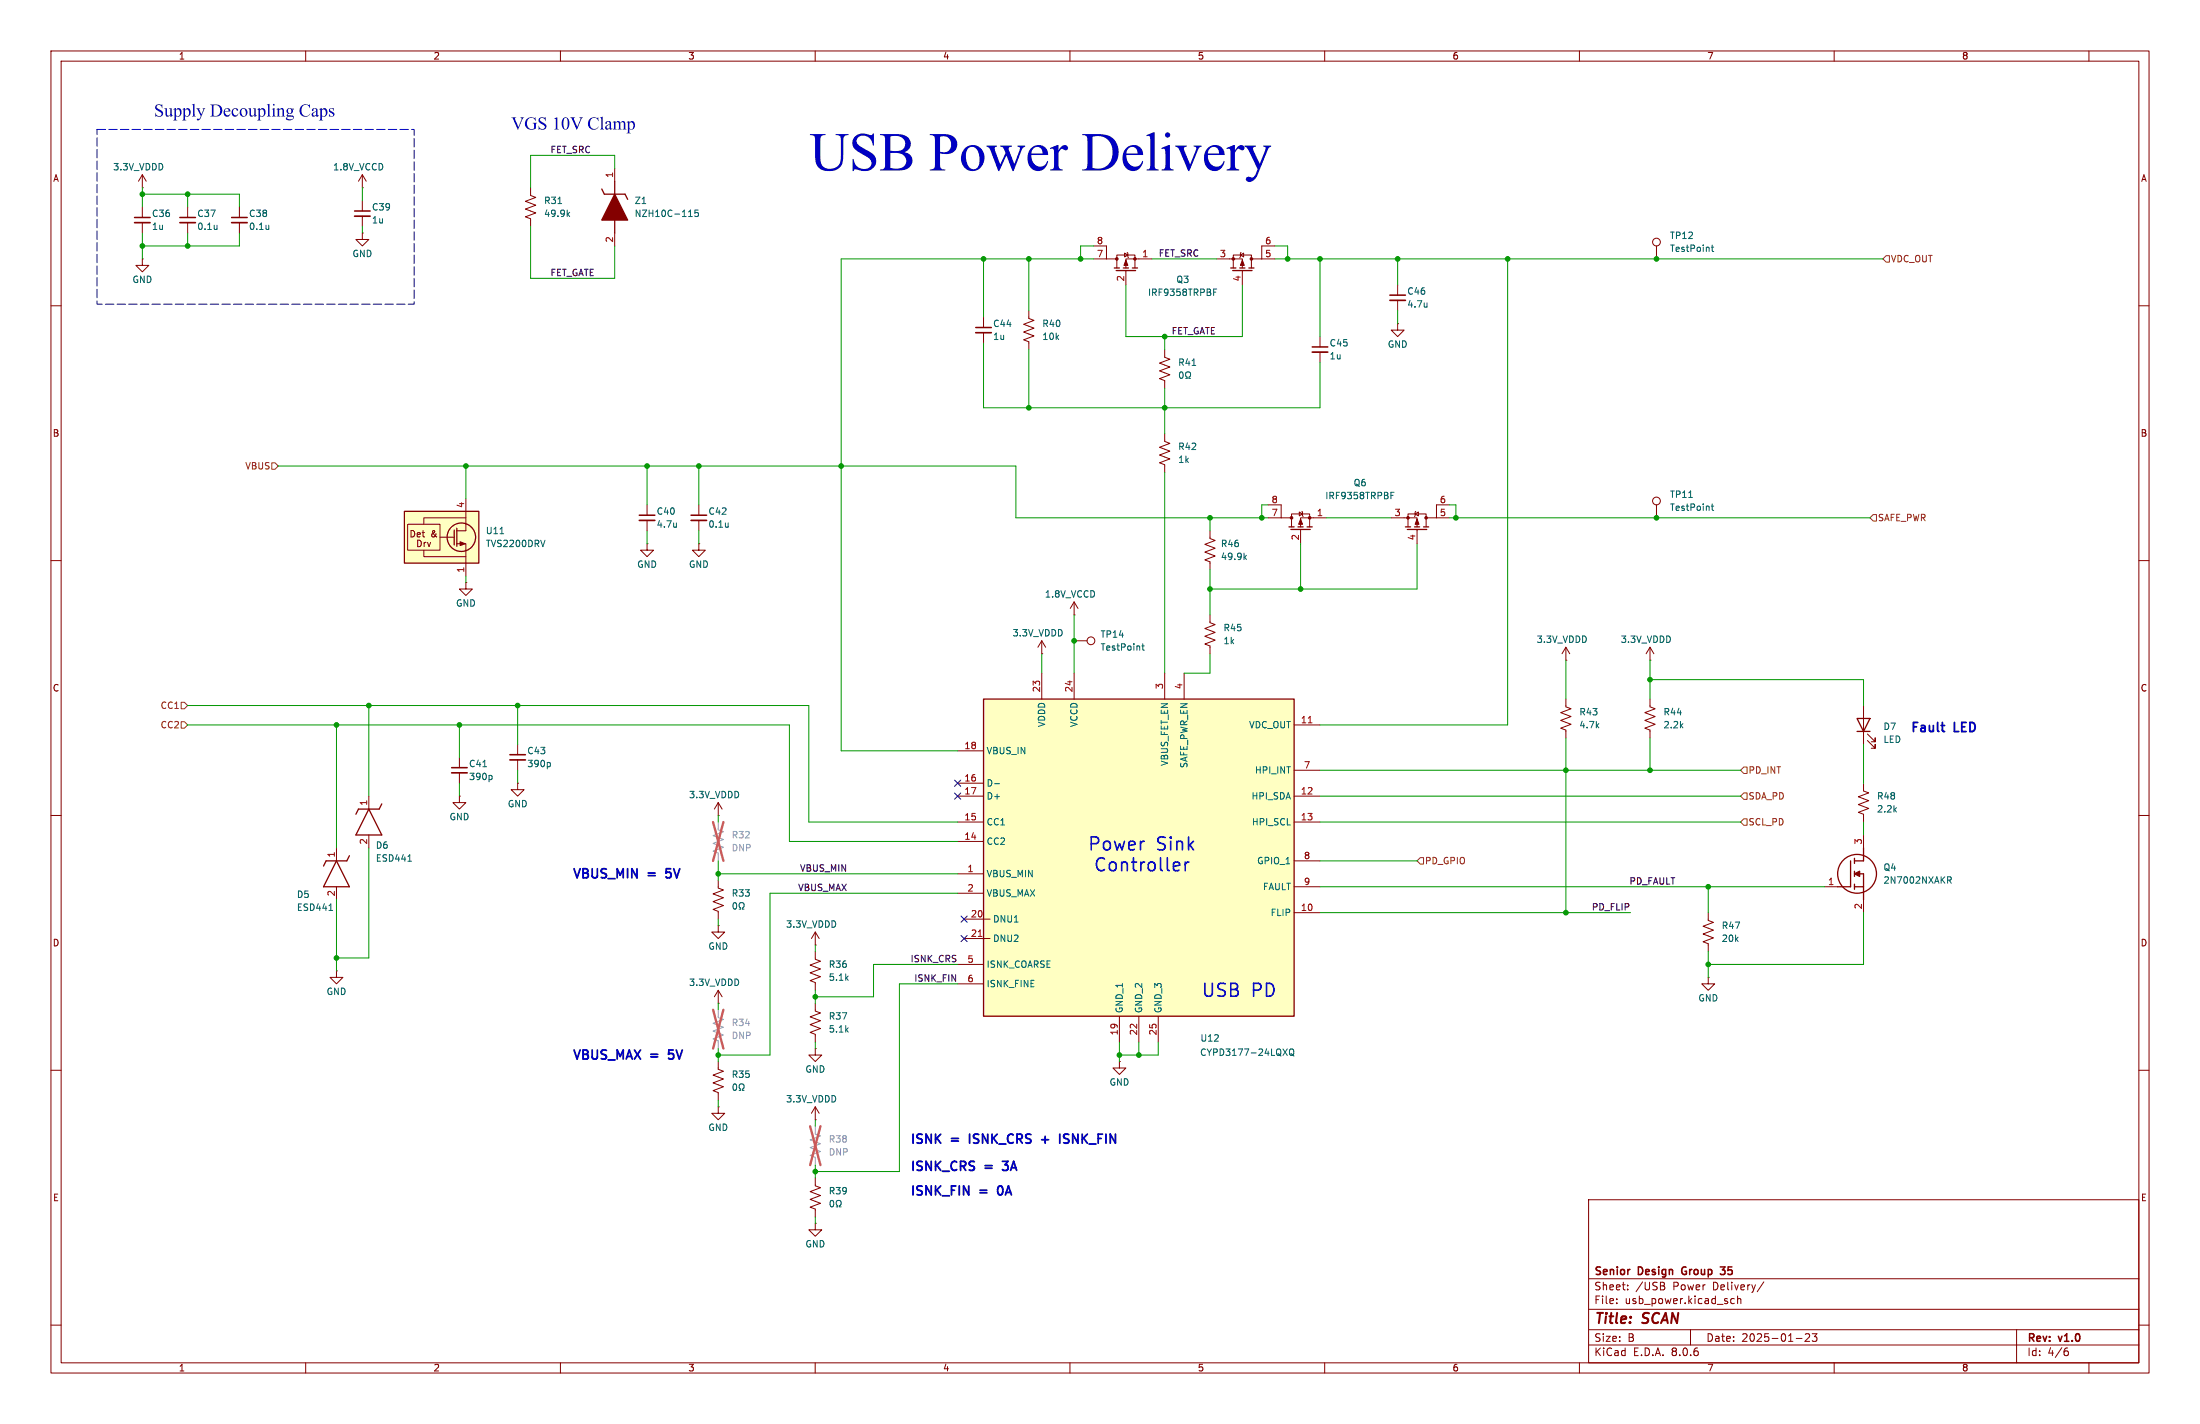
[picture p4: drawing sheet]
<svg xmlns="http://www.w3.org/2000/svg" width="432mm" height="279mm" viewBox="0 0 432 279" stroke-linecap="round" stroke-linejoin="round" font-family="sans-serif">
<g fill="none" stroke="#840000" stroke-width=".2">
<path d="M10 10h411.8v259.4h-411.8zM12 12h407.8v255.4h-407.8zM60 10v2M110 10v2M160 10v2M210 10v2M260 10v2M310 10v2M360 10v2M410 10v2M27.9 36.8h.1M27.9 34.3l-.7 1.3"/>
<path d="M27.9 34.3v2.5M27.9 34.3l.8 1.3M120.6 33v2.6M10 60h2M27.9 40.6v2.1M27.9 43.7v2M36.8 40.6v2.1M36.8 43.7v2M71.1 45.7v1.3h1.3l-1.3 1.3-1.3-1.3h1.3M71.1 45.7h.1M120.6 45.7v2.6M274.3 55.9v2"/>
<path d="M274.3 58.9v2.1M419.8 60h2M193 62.2v2.1M193 65.3v2M201.9 61v1.5l1 .4-2 .7 2 .8-2 .8 2 .7-2 .8 1 .4v1.5M127 99.1v2M137.2 99.1v2M10 110h2M127 106.7v1.3h1.3l-1.3 1.2-1.3-1.2h1.3M127 106.7h.1M127 102.1v2M137.2 106.7v1.3h1.2l-1.2 1.2-1.3-1.2h1.3"/>
<path d="M137.2 106.7h.1M137.2 102.1v2M237.5 104.1v1.6l1 .3-2 .8 2 .8-2 .7 2 .8-2 .8 1 .3v1.6M419.8 110h2M204.5 128.3h.1M204.5 125.7l-.8 1.3M204.5 125.7v2.6M204.5 125.7l.7 1.3M237.5 120.7v1.5l1 .4-2 .7 2 .8-2 .7 2 .8-2 .8 1 .3v1.6M307.3 129.5h.1M307.3 127l-.7 1.3M307.3 127v2.5"/>
<path d="M307.3 127l.8 1.3M10 160h2M419.8 160h2M141 172.7v1.5l1 .4-2 .8 2 .7-2 .8 2 .8-2 .7 1 .4v1.5M141 181.6v1.3h1.2l-1.2 1.3-1.3-1.3h1.3M141 181.6h.1M160 196.9v1.5l1 .4-2 .7 2 .8-2 .7 2 .8-2 .8 1 .3v1.6M10 210h2M141 208.3v1.5l1 .4-2 .7 2 .8-2 .8 2 .7-2 .8 1 .4v1.5M141 217.2v1.2h1.2l-1.2 1.3-1.3-1.3h1.3M141 217.2h.1M160 219.7h.1"/>
<path d="M160 205.7v1.3h1.3l-1.3 1.3-1.3-1.3h1.3M160 205.7h.1M160 217.2v2.5M160 217.2l-.7 1.2M160 217.2l.8 1.2M419.8 210h2M311.8 235.4h108v32h-108zM10 260h2M311.8 256.9h108M311.8 250.9h108M317.3 255.6v.2M317.3 254.9v.1"/>
<path d="M319.5 252.9v.2M319.5 252.2v.1M326.4 252.3a.4 .4 0 0 1 .4 .4 .4 .4 0 0 1-.3 .4M326.6 251.7l.1 .3-.2 .2M340.4 254.9l-.4-.1-.3 .3 .1 .6h.6M341 254.9l.3-.1 .3 .1 .1 .9M341 254.3v1.5M346.2 251.5l-1.3 1.9M419.8 260h2M60 267.4v2M110 267.4v2M160 267.4v2"/>
<path d="M210 267.4v2M260 267.4v2M310 267.4v2M311.8 263.9h108M311.8 260.9h108M331.8 260.9v3M352.5 262.6h1.2M354.3 261.8l.6-.1 .2 .1 .1 .3-.9 1.1h.9M355.7 261.7h.9l-.5 .6 .4 .1v.6l-.2 .2-.6-.2M360 267.4v2M395.8 260.9v6.5M405.4 265.1h.3l.3 .2-.1 .5-.5 .2"/>
<path d="M405.8 264.5l-.4 .1M410 267.4v2"/>
</g>
<path d="M26.4 42.7h3.1M35.3 42.7h3.1M272.8 57.9h3M191.5 64.3h3.1M125.5 101.1h3M135.6 101.1h3.1M330.2 248.8l-.1 .4 .1 .7M337.6 248.6h1l-.5 .5 .3 .1M337.7 250h.7" fill="none" stroke="#840000" stroke-width=".3"/>
<path d="M26.4 43.7h3.1M35.3 43.7h3.1M272.8 58.9h3M191.5 65.3h3.1M125.5 102.1h3M135.6 102.1h3.1" fill="none" stroke="#840000" stroke-width=".33"/>
<path d="M118.1 37.1l.5 1h4.1l.5 1M120.6 35.6v2.5M120.6 43.2v2.5" fill="none" stroke="#840000" stroke-width=".25"/>
<path d="M120.6 38.1l2.6 5.1h-5.1z" fill="#840000" stroke="#840000" stroke-width=".25"/>
<g fill="none" stroke="#006464" stroke-width=".2">
<path d="M42.6 44.2v.8M42.6 44.9l-.1 .1M135.2 42.5h.7M135.4 41.4l.1-.2v1.3M137 41.2h-.6v.6l.1-.1 .5 .1 .1 .1-.1 .5-.2 .1-.4-.1M280.1 59.4v.9M280.1 60.1l-.1 .1M132.8 102.6v.8M132.8 103.3l-.1 .1M142.9 102.6v.8M142.9 103.3v.1M244.3 109.3l.4 .5"/>
<path d="M244.7 109l-.5 .4M144 177.2l.2-.1a.68 .68 0 0 1 .4 .6 .68 .68 0 0 1-.4 .7 .84 .84 0 0 1-.2-1.2zM145.1 178.4h.3v-.3a.54 .54 0 0 1-.3-.7 .54 .54 0 0 1 .8-.2l.1 .6-.3 .3v.3h.3M144 212.7h.2a.68 .68 0 0 1 .4 .6 .68 .68 0 0 1-.4 .6 .84 .84 0 0 1-.2-1.2zM145.1 213.9h.3v-.2a.54 .54 0 0 1-.3-.7 .54 .54 0 0 1 .8-.3l.1 .6-.3 .4v.2h.3"/>
</g>
<path d="M141 198.1v1.5l1 .4-2 .8 2 .7-2 .8 2 .8-2 .7 1 .4v1.5" fill="none" stroke="#a1a1a1" stroke-width=".2"/>
<path d="M140 198.1l2 7.6M142 198.1l-2 7.6" fill="none" stroke="#e75356" stroke-width=".46"/>
<path d="M79.4 100.3h14.6v10.2h-14.6z" fill="#ffffc2"/>
<g fill="none" stroke="#840000" stroke-width=".2">
<path d="M71.1 36.8h.1M71.1 34.3v2.5M71.1 39.4v2M71.1 34.3l-.7 1.3M71.1 34.3l.8 1.3M104.1 36.8v1.6l1.1 .3-2.1 .8 2.1 .8-2.1 .7 2.1 .8-2.1 .7 1 .4v1.6M27.9 50.8v1.3h1.3l-1.3 1.2-1.2-1.2h1.2M27.9 50.8h.1M47 40.6v2.1M47 43.7v2M71.1 42.4v2.1M91.4 97.8v6.3h-1.7"/>
<path d="M325.1 99.1v2.5M80 102.9h6.4v5.1h-6.4zM83.2 108v1.2h8.2M86.4 105.4h2.8M89.7 106.7h1.7v6.3M91.4 101.6h-8.2v1.3M91.4 114.3v1.3h1.3l-1.3 1.2-1.2-1.2h1.2M91.4 114.3h.1M210.8 118.1l-.7 1.3M210.8 118.1v2.6M210.8 118.1l.8 1.3M210.8 120.7h.1"/>
<path d="M210.8 125.7h2.6M307.3 137.2v1.5l1.1 .4-2.1 .7 2.1 .8-2.1 .8 2.1 .7-2.1 .8 1 .4v1.5M323.8 129.5h.1M323.8 137.2v1.5l1.1 .4-2.1 .7 2.1 .8-2.1 .8 2.1 .7-2.1 .8 1 .4v1.5M323.8 127l-.7 1.3M323.8 127v2.5M323.8 127l.8 1.3M365.8 138.4v7.7M72.4 156.2v2.6M90.2 156.2v1.3h1.2l-1.2 1.3-1.3-1.3h1.3M90.2 156.2h.1M90.2 148.6v2"/>
<path d="M90.2 151.6v2.1M101.6 153.7v1.2h1.3l-1.3 1.3-1.3-1.3h1.3M101.6 153.7h.1M101.6 146.1v2M101.6 149.1v2M141 157.5v2.5M141 157.5l-.8 1.3M141 157.5l.7 1.3M365.8 153.7v1.5l1 .4-2.1 .7 2.1 .8-2.1 .8 2.1 .7-2.1 .8 1.1 .4v1.5M366.5 145.3l1.5 1.5v-.7v.7h-.7M366.5 144l1.5 1.5v-.7v.7h-.7M66 166.4v2.5"/>
<path d="M66 174v2.5M72.4 163.8v2.6M141 160h.1M335.3 179.1v1.5l1 .4-2 .7 2 .8-2 .8 2 .7-2 .8 1 .4v1.5M358.1 174h2.6M365.8 163.8v2.6M365.8 176.5v2.6M66 190.5v1.3h1.3l-1.3 1.2-1.2-1.2h1.2M66 190.5h.1M141 196.9h.1M141 194.3l-.8 1.3M141 194.3v2.6"/>
<path d="M141 194.3l.7 1.3M160 186.7v1.5l1 .4-2 .8 2 .7-2 .8 2 .7-2 .8 1 .4v1.5M160 185.4h.1M160 182.9v2.5M160 182.9l-.7 1.3M160 182.9l.8 1.3M219.7 208.3v1.3h1.3l-1.3 1.2-1.3-1.2h1.3M219.7 208.3h.1"/>
<circle cx="325.1" cy="98.3" r=".76"/>
<circle cx="214.1" cy="125.7" r=".76"/>
</g>
<g fill="none" stroke="#840000" stroke-width=".25">
<path d="M79.4 100.3h14.6v10.2h-14.6zM89.2 104v2.9M89.7 103.6v3.6M72.4 158.8l2.5 5h-5.1zM74.9 157.7l-.5 1.1h-4l-.6 1M364.5 141h2.5l-1.2 2.5zM364.5 143.5h2.5M66 168.9l2.6 5.1h-5.1zM68.6 167.9l-.5 1h-4.1l-.5 1M363.2 168.9v5.1h-2.5M364 174h1.8M364 168.4v1"/>
<path d="M364 170.9v1.1M364 173.5v1M364 171.5h1.8v5M365.8 166.4v2.5h-1.8"/>
<circle cx="90.6" cy="105.4" r="2.79"/>
<circle cx="364.5" cy="171.4" r="3.8"/>
</g>
<path d="M90.3 106.3l1 .4-1 .4z" fill="#840000" stroke="#840000" stroke-width=".2"/>
<g fill="none" stroke="#006464" stroke-width=".2">
<path d="M109.5 39.9h.7M52.7 44.2v.8M52.7 44.9v.1M111.4 42l.4 .5M111.8 41.6l-.5 .5M331.5 97.6h.7M335.9 99.3h.5M336.1 98.9v1.1l.3 .1M98.1 104.7h.8M107 106l-.5 1.3M224.1 126.7h.5M224.3 126.3v1.1l.3 .2"/>
<path d="M94.8 150.4h.7M96.4 152.1l.2 .3v.3l-.2 .3M107.8 149.6l.2 .2v.4l-.2 .2M64.6 178.6h.7M80.1 169h.7M382.3 172h.4l.3 .3-.1 .3-.6 .1M382.6 172.7l.4 .6"/>
</g>
<path d="M45.5 43.7h3M69.6 42.4h3M88.6 151.6h3.1M100.1 149.1h3" fill="none" stroke="#840000" stroke-width=".33"/>
<path d="M45.5 42.7h3M69.6 41.4h3M88.6 150.6h3.1M100.1 148.1h3" fill="none" stroke="#840000" stroke-width=".3"/>
<path d="M141 161.3v1.5l1 .4-2 .8 2 .7-2 .8 2 .7-2 .8 1 .4v1.5M160 221v1.5l1 .4-2 .7 2 .8-2 .8 2 .7-2 .8 1 .4v1.5" fill="none" stroke="#a1a1a1" stroke-width=".2"/>
<path d="M140 161.3l2 7.6M142 161.3l-2 7.6M159 221l2 7.6M161 221l-2 7.6" fill="none" stroke="#e75356" stroke-width=".46"/>
<path d="M364 171.5l1-.6v1.1z" fill="#840000" stroke="#840000" stroke-width=".25"/>
<path d="M193 137.2h61v62.2h-61z" fill="#ffffc2"/>
<g fill="none" stroke="#840000" stroke-width=".25">
<path d="M218.7 52.6h1M219.1 53.1h3.8M220.5 52.6h1M222.2 52.6h1.1M241.6 52.6h1M241.9 53.1h3.8M243.3 52.6h1M245.1 52.6h1M253 103.4h1M253.4 103.9h3.8M254.8 103.4h1M256.5 103.4h1.1"/>
<path d="M275.8 103.4h1.1M276.2 103.9h3.8M277.6 103.4h1M279.4 103.4h1M193 137.2h61v62.2h-61z"/>
</g>
<path d="M230.7 169.1l.7 .2 .1 .5-1.2 .2M231.4 170.7l-.7 .1M232.6 169.1v1.7M233.3 169.1a.65 .65 0 0 0-.7 .5" fill="none" stroke="#0007ff" stroke-width=".32"/>
<g fill="none" stroke="#840000" stroke-width=".2">
<path d="M214.6 48.3h2.6v2.5M214.6 50.8h4.6M219.2 52.6v-2.6h3.6v2.6M220.7 49.7l.7 .3-.7 .4zM221 53.1v2.8M221.2 49.5l.3 1M226.1 50.8h-5.1v1.8M238.8 50.8h5v1.8M242.1 52.6v-2.6h3.5v2.6M243.5 50l.6-.3v.7zM243.6 49.5l-.3 1M243.8 53.1v2.8"/>
<path d="M245.6 50.8h4.6M250.2 48.3h-2.6v2.5M325.1 48.3v2.5M228.6 68.6v1.5l1 .4-2 .7 2 .8-2 .8 2 .7-2 .8 1 .4v1.5M259.1 66v2.1M259.1 69.1v2M274.3 63.5v1.3h1.3l-1.3 1.2-1.3-1.2h1.3M274.3 63.5h.1M228.6 85.1v1.5l1 .4-2 .8 2 .7-2 .8 2 .7-2 .8 1 .4v1.5M248.9 99.1h2.6v2.5M284.5 99.1h-2.6v2.5M248.9 101.6h4.6"/>
<path d="M253.5 103.4v-2.6h3.5v2.6M255 100.5l.7 .3-.7 .4zM255.3 103.9v2.8M255.5 100.3l.3 1M260.3 101.6h-5v1.8M273 101.6h5.1v1.8M276.4 103.4v-2.6h3.5v2.6M277.7 100.8l.7-.3v.7zM277.9 100.3l-.3 1M278.1 103.9v2.8M279.9 101.6h4.6M204.5 132.1v5.1"/>
<path d="M210.8 132.1v5.1M228.6 132.1v5.1M232.4 132.1v5.1M188 156.2h5M188 153.7h5M188 147.3h5M254 142.2h5.1M254 156.2h5.1M254 151.1h5.1M188 171.5h5M188 161.3h5M188 165.1h5"/>
<path d="M188 175.3h5M254 179.1h5.1M254 161.3h5.1M254 168.9h5.1M254 174h5.1M188 189.2h5M188 193h5M189.2 180.3h5.1M189.2 184.2h5.1M219.7 199.4v5.1M223.5 199.4v5.1M227.3 199.4v5.1"/>
<path d="M335.3 191.8v1.2h1.2l-1.2 1.3-1.3-1.3h1.3M335.3 191.8h.1M160 231.1v1.6l1 .3-2 .8 2 .8-2 .7 2 .8-2 .8 1 .3v1.6M160 240v1.3h1.3l-1.3 1.3-1.3-1.3h1.3M160 240h.1"/>
<circle cx="325.1" cy="47.5" r=".76"/>
</g>
<path d="M256.8 141.8h.7M192 183.7h.7" fill="none" stroke="#a90000" stroke-width=".2"/>
<g fill="none" stroke="#006464" stroke-width=".2">
<path d="M238.2 57.3h.4M238.2 56.7h.6M335.9 48.5h.5M336.1 48.1v1.1l.3 .1M231.7 73h.1a.68 .68 0 0 1 .4 .6 .68 .68 0 0 1-.4 .6 .84 .84 0 0 1-.1-1.2zM232.7 74.2h.3v-.2a.54 .54 0 0 1-.3-.7 .54 .54 0 0 1 .8-.3l.2 .6-.3 .4v.2h.3M234 71.7h.7M273 97.2h.4M273 96.6h.6M195.2 153.8h1M251.8 205.8l.9 1.3M252.7 205.8l-.9 1.3"/>
<path d="M253.1 206l.3-.2a.43 .43 0 0 1 .5 .4v.5a.42 .42 0 0 1-.4 .4 .42 .42 0 0 1-.4-.4zM253.3 206.8l.7 .4M163.1 235.6l.1-.1a.68 .68 0 0 1 .5 .7 .68 .68 0 0 1-.5 .6 .84 .84 0 0 1-.1-1.2zM164.1 236.8h.3v-.2a.54 .54 0 0 1-.2-.8 .54 .54 0 0 1 .7-.2l.2 .6-.3 .4v.2h.3"/>
</g>
<g fill="#840000" stroke="#840000" stroke-width=".2">
<path d="M221 51.1l.4 1h-.8z"/>
<path d="M243.8 51.1l.4 1h-.7z"/>
<path d="M255.3 101.9l.4 1h-.8z"/>
<path d="M278.1 101.9l.4 1h-.8z"/>
<circle cx="219.2" cy="50.8" r=".25"/>
<circle cx="222.8" cy="50.8" r=".25"/>
<circle cx="242.1" cy="50.8" r=".25"/>
<circle cx="245.6" cy="50.8" r=".25"/>
<circle cx="253.5" cy="101.6" r=".25"/>
<circle cx="257" cy="101.6" r=".25"/>
<circle cx="276.4" cy="101.6" r=".25"/>
<circle cx="279.9" cy="101.6" r=".25"/>
</g>
<path d="M257.6 69.1h3" fill="none" stroke="#840000" stroke-width=".33"/>
<path d="M257.6 68.1h3" fill="none" stroke="#840000" stroke-width=".3"/>
<path d="M370.2 50.2h.6v1.2h-.6l-.6-.6zM53.3 90.8h.7l.6 .6-.6 .7h-.7zM367.7 101h.6v1.2h-.6l-.7-.6zM35.6 137.8h.6l.6 .6-.6 .7h-.6zM35.6 141.6h.6l.6 .6-.6 .7h-.6zM342.3 150.5h.6v1.3h-.6l-.7-.7zM342.3 155.6h.6v1.2h-.6l-.7-.6zM278.8 168.3h.6v1.2h-.6l-.7-.6zM342.3 160.7h.6v1.2h-.6l-.7-.6z" fill="none" stroke="#725600" stroke-width=".2"/>
<g fill="none" stroke="#0000c2" stroke-width=".36">
<path d="M381 142.3h.7M381.5 143.5h.2M130.7 172.1h.1M130.8 170.5l-.1 .8 .1-.1M131.2 207.6l.1 .1M131.3 206l-.1 .9 .1-.1M190.3 222.5v1.8M195.9 233v1.1M196.7 227.9h1.1M196.7 229.5l.3 .1M204.4 223.6h1.4M205.1 222.9v1.4"/>
<path d="M208.8 224.2h.8M209.5 222.5l-.6 .1-.1 .4 .1 .3 .7 .2"/>
</g>
<path d="M19 25.4h62.3v34.3h-62.3z" fill="none" stroke="#0000c2" stroke-width=".2" stroke-dasharray="1.7 .6"/>
<g fill="none" stroke="#009600" stroke-width=".2">
<path d="M27.9 38.1h19.1v2.5M27.9 36.8v3.8M36.8 38.1v2.5M71.1 36.8v2.6M120.6 33v-2.5h-16.5v6.3M27.9 45.7v5.1M36.8 45.7v2.6M47 45.7v2.6h-19.1M71.1 44.5v1.2M104.1 44.5v10.1h16.5v-6.3M193 50.8v11.4M201.9 50.8v10.2"/>
<path d="M214.6 48.3h-2.5v2.5M214.6 50.8h-49.5v96.5h22.9M221 55.9v10.1h22.8v-10.1M226.1 50.8h12.7M250.2 48.3h2.5v2.5M250.2 50.8h119.4M259.1 50.8v15.2M274.3 50.8v5.1M295.9 50.8v91.4h-36.8M193 67.3v12.7h66.1v-8.9M201.9 68.6v11.4M228.6 66v2.6"/>
<path d="M228.6 76.2v8.9M274.3 61v2.5M54.6 91.4h144.8v10.2h49.5M91.4 91.4v6.4M127 91.4v7.7M137.2 91.4v7.7M228.6 92.7v39.4M248.9 99.1h-1.3v2.5M284.5 99.1h1.2v2.5M91.4 113v1.3M127 104.1v2.6M137.2 104.1v2.6"/>
<path d="M237.5 101.6v2.5M237.5 111.8v8.9M255.3 106.7v8.9M260.3 101.6h12.7M278.1 106.7v8.9h-40.6M284.5 101.6h82.5M36.8 138.4h121.9v22.9h29.3M72.4 138.4v17.8M101.6 138.4v7.7M204.5 128.3v3.8M210.8 120.7v11.4M237.5 128.3v3.8h-5.1"/>
<path d="M307.3 129.5v7.7M323.8 129.5v7.7M323.8 133.4h42v5M36.8 142.2h118.1v22.9h33.1M66 142.2v24.2M90.2 142.2v6.4M90.2 153.7v2.5M101.6 151.1v2.6M259.1 156.2h82.5M259.1 151.1h82.5M307.3 144.8v34.3M323.8 144.8v6.3"/>
<path d="M365.8 146.1v7.6M66 176.5v14M72.4 166.4v21.6h-6.4M141 160v1.3M141 168.9v3.8M141 171.5h47M188 175.3h-36.9v31.7h-10.1M259.1 179.1h60.9M259.1 161.3h82.5M259.1 168.9h19M259.1 174h99M335.3 174v5.1"/>
<path d="M365.8 179.1v10.1h-30.5M365.8 161.3v2.5M141 180.3v1.3M141 196.9v1.2M160 185.4v1.3M160 194.3v2.6M188 193h-11.5v36.9h-16.5M188 189.2h-16.6v6.4h-11.4M335.3 186.7v5.1M141 205.7v2.6M141 215.9v1.3M160 204.5v1.2"/>
<path d="M160 219.7v1.3M219.7 204.5v3.8M223.5 204.5v2.5M227.3 204.5v2.5h-7.6M160 228.6v2.5M160 238.8v1.2"/>
</g>
<path d="M187.4 155.6l1.2 1.2M187.4 153.1l1.2 1.2M188.6 155.6l-1.2 1.2M188.6 153.1l-1.2 1.2M188.6 179.7l1.2 1.2M189.8 179.7l-1.2 1.2M188.6 183.5l1.2 1.3M189.8 183.5l-1.2 1.3" fill="none" stroke="#000084" stroke-width=".2"/>
<g fill="#009600" stroke="#009600" stroke-width=".2">
<circle cx="228.6" cy="80" r=".46"/>
<circle cx="127" cy="91.4" r=".46"/>
<circle cx="137.2" cy="91.4" r=".46"/>
<circle cx="165.1" cy="91.4" r=".46"/>
<circle cx="91.4" cy="91.4" r=".46"/>
<circle cx="210.8" cy="125.7" r=".46"/>
<circle cx="160" cy="195.6" r=".46"/>
<circle cx="141" cy="207" r=".46"/>
<circle cx="90.2" cy="142.2" r=".46"/>
<circle cx="101.6" cy="138.4" r=".46"/>
<circle cx="66" cy="188" r=".46"/>
<circle cx="66" cy="142.2" r=".46"/>
<circle cx="141" cy="171.5" r=".46"/>
<circle cx="72.4" cy="138.4" r=".46"/>
<circle cx="27.9" cy="38.1" r=".46"/>
<circle cx="36.8" cy="48.3" r=".46"/>
<circle cx="36.8" cy="38.1" r=".46"/>
<circle cx="27.9" cy="48.3" r=".46"/>
<circle cx="223.5" cy="207" r=".46"/>
<circle cx="307.3" cy="179.1" r=".46"/>
<circle cx="219.7" cy="207" r=".46"/>
<circle cx="160" cy="229.9" r=".46"/>
<circle cx="228.6" cy="66" r=".46"/>
<circle cx="201.9" cy="50.8" r=".46"/>
<circle cx="212.1" cy="50.8" r=".46"/>
<circle cx="193" cy="50.8" r=".46"/>
<circle cx="201.9" cy="80" r=".46"/>
<circle cx="252.7" cy="50.8" r=".46"/>
<circle cx="259.1" cy="50.8" r=".46"/>
<circle cx="237.5" cy="101.6" r=".46"/>
<circle cx="247.6" cy="101.6" r=".46"/>
<circle cx="237.5" cy="115.6" r=".46"/>
<circle cx="274.3" cy="50.8" r=".46"/>
<circle cx="295.9" cy="50.8" r=".46"/>
<circle cx="335.3" cy="189.2" r=".46"/>
<circle cx="335.3" cy="174" r=".46"/>
<circle cx="285.7" cy="101.6" r=".46"/>
<circle cx="323.8" cy="133.4" r=".46"/>
<circle cx="255.3" cy="115.6" r=".46"/>
<circle cx="307.3" cy="151.1" r=".46"/>
<circle cx="323.8" cy="151.1" r=".46"/>
<circle cx="325.1" cy="101.6" r=".46"/>
<circle cx="325.1" cy="50.8" r=".46"/>
</g>
<text font-size="10.6" fill="#0000c2" x="158.9" y="36.2">USBPowerDelivery</text>
<g font-size="3.5" fill="#0000c2">
<text x="30.2" y="23.3">SupplyDecouplingCaps</text>
<text x="100.3" y="25.8">VGS10V Clamp</text>
</g>
<g font-size="3.5" fill="#0007ff">
<text x="213.3" y="167.3">Power</text>
<text x="227" y="167.3">Sink</text>
<text x="214.5" y="171.4">Controller</text>
<text x="235.7" y="196.1">USB</text>
<text x="245.7" y="196.1">PD</text>
</g>
<g font-size="2.8" fill="#840000">
<text x="312.8" y="260.3">Title:</text>
<text x="322.5" y="260.3">SCAN</text>
</g>
<g font-size="2.5" fill="#0000c2">
<text x="374.9" y="143.8">Fault</text>
<text x="383.7" y="143.8">LED</text>
<text x="112.3" y="172.5">VBUS_MIN</text>
<text x="127.3" y="172.5">=</text>
<text x="131.6" y="172.5">5V</text>
<text x="112.3" y="208">VBUS_MAX</text>
<text x="127.8" y="208">=</text>
<text x="132.1" y="208">5V</text>
<text x="178.6" y="224.5">ISNK</text>
<text x="186.8" y="224.5">=</text>
<text x="191.1" y="224.5">ISNK_CRS</text>
<text x="205.9" y="224.5">+</text>
<text x="210.2" y="224.5">ISNK_FIN</text>
<text x="178.6" y="229.9">ISNK_CRS</text>
<text x="193.4" y="229.9">=</text>
<text x="197.7" y="229.9">3A</text>
<text x="178.6" y="234.7">ISNK_FIN</text>
<text x="192.4" y="234.7">=</text>
<text x="196.7" y="234.7">0A</text>
</g>
<g font-size="2.1" fill="#840000">
<text x="312.8" y="250.6">Senior</text>
<text x="321.6" y="250.6">Design</text>
<text x="330.8" y="250.6">Group</text>
<text x="339" y="250.6">35</text>
<text x="312.8" y="256.1">File:</text>
<text x="312.8" y="253.4">Sheet:</text>
<text x="318.9" y="256.1">usb_power.kicad_sch</text>
<text x="321" y="253.4">/USB</text>
<text x="328.4" y="253.4">Power</text>
<text x="336.3" y="253.4">Delivery/</text>
<text x="312.8" y="263.5">Size:</text>
<text x="319.5" y="263.5">B</text>
<text x="334.8" y="263.5">Date:</text>
<text x="341.8" y="263.5">2025-01-23</text>
<text x="397.8" y="263.7">Rev:</text>
<text x="404.2" y="263.7">v1.0</text>
<text x="312.8" y="266.3">KiCad</text>
<text x="320.5" y="266.3">E.D.A.</text>
<text x="328.1" y="266.3">8.0.6</text>
<text x="397.8" y="266.3">Id:</text>
<text x="401.9" y="266.3">4/6</text>
</g>
<g font-size="1.8" fill="#840000">
<text x="35" y="11.9">1</text>
<text x="85" y="11.9">2</text>
<text x="135" y="11.9">3</text>
<text x="185" y="11.9">4</text>
<text x="235" y="11.9">5</text>
<text x="285" y="11.9">6</text>
<text x="335" y="11.9">7</text>
<text x="385" y="11.9">8</text>
<text x="10.3" y="35.9">A</text>
<text x="420.1" y="35.9">A</text>
<text x="10.3" y="85.9">B</text>
<text x="420.1" y="85.9">B</text>
<text x="80.3" y="105.6">Det</text>
<text x="81.6" y="107.6">Drv</text>
<text x="84.5" y="105.6">&amp;</text>
<text x="10.3" y="135.9">C</text>
<text x="420.1" y="135.9">C</text>
<text x="10.3" y="185.9">D</text>
<text x="420.1" y="185.9">D</text>
<text x="10.3" y="235.9">E</text>
<text x="420.1" y="235.9">E</text>
<text x="35" y="269.3">1</text>
<text x="85" y="269.3">2</text>
<text x="135" y="269.3">3</text>
<text x="185" y="269.3">4</text>
<text x="235" y="269.3">5</text>
<text x="285" y="269.3">6</text>
<text x="335" y="269.3">7</text>
<text x="385" y="269.3">8</text>
</g>
<g font-size="1.8" fill="#006464">
<text x="22.1" y="33.6">3.3V_VDDD</text>
<text x="65.3" y="33.6">1.8V_VCCD</text>
<text x="72.9" y="41.5">C39</text>
<text x="106.7" y="40.2">R31</text>
<text x="124.5" y="40.2">Z1</text>
<text x="29.7" y="45.3">1u</text>
<text x="29.7" y="42.8">C36</text>
<text x="38.6" y="42.8">C37</text>
<text x="38.6" y="45.3">0.1u</text>
<text x="48.8" y="42.8">C38</text>
<text x="48.8" y="45.3">0.1u</text>
<text x="72.9" y="44">1u</text>
<text x="106.7" y="42.8">49.9k</text>
<text x="124.5" y="42.8">NZH10C-115</text>
<text x="327.7" y="47.1">TP12</text>
<text x="69.1" y="50.6">GND</text>
<text x="327.7" y="49.6">TestPoint</text>
<text x="25.9" y="55.7">GND</text>
<text x="225.2" y="58.3">IRF9358TRPBF</text>
<text x="230.8" y="55.7">Q3</text>
<text x="276.1" y="58">C46</text>
<text x="194.8" y="64.4">C44</text>
<text x="204.5" y="64.4">R40</text>
<text x="276.1" y="60.6">4.7u</text>
<text x="194.8" y="66.9">1u</text>
<text x="204.5" y="66.9">10k</text>
<text x="231.1" y="72">R41</text>
<text x="260.9" y="68.2">C45</text>
<text x="260.9" y="70.7">1u</text>
<text x="272.3" y="68.4">GND</text>
<text x="231.1" y="88.5">R42</text>
<text x="231.1" y="91">1k</text>
<text x="265.6" y="95.6">Q6</text>
<text x="128.8" y="101.2">C40</text>
<text x="138.9" y="101.2">C42</text>
<text x="260" y="98.1">IRF9358TRPBF</text>
<text x="327.7" y="97.9">TP11</text>
<text x="327.7" y="100.4">TestPoint</text>
<text x="95.3" y="105">U11</text>
<text x="95.3" y="107.5">TVS2200DRV</text>
<text x="128.8" y="103.7">4.7u</text>
<text x="138.9" y="103.7">0.1u</text>
<text x="239.5" y="107.5">R46</text>
<text x="125" y="111.6">GND</text>
<text x="135.1" y="111.6">GND</text>
<text x="239.5" y="110.1">49.9k</text>
<text x="89.4" y="119.2">GND</text>
<text x="205" y="117.4">1.8V_VCCD</text>
<text x="198.6" y="125.1">3.3V_VDDD</text>
<text x="215.9" y="125.3">TP14</text>
<text x="240" y="124.1">R45</text>
<text x="215.9" y="127.9">TestPoint</text>
<text x="240" y="126.6">1k</text>
<text x="301.5" y="126.3">3.3V_VDDD</text>
<text x="318" y="126.3">3.3V_VDDD</text>
<text x="205.3" y="142.8" transform="rotate(-90 205.3 142.8)">VDDD</text>
<text x="211.7" y="142.8" transform="rotate(-90 211.7 142.8)">VCCD</text>
<text x="245.1" y="143.1">VDC_OUT</text>
<text x="309.9" y="140.6">R43</text>
<text x="309.9" y="143.1">4.7k</text>
<text x="326.4" y="140.6">R44</text>
<text x="326.4" y="143.1">2.2k</text>
<text x="369.6" y="143.4">D7</text>
<text x="103.4" y="148.2">C43</text>
<text x="193.5" y="148.2">VBUS_IN</text>
<text x="369.6" y="146">LED</text>
<text x="92" y="153.3">390p</text>
<text x="92" y="150.7">C41</text>
<text x="103.4" y="150.7">390p</text>
<text x="193.5" y="154.5">D-</text>
<text x="229.5" y="150.4" transform="rotate(-90 229.5 150.4)">VBUS_FET_EN</text>
<text x="233.3" y="150.8" transform="rotate(-90 233.3 150.8)">SAFE_PWR_EN</text>
<text x="246.2" y="152">HPI_INT</text>
<text x="88.1" y="161.1">GND</text>
<text x="99.6" y="158.6">GND</text>
<text x="135.1" y="156.8">3.3V_VDDD</text>
<text x="193.5" y="157.1">D+</text>
<text x="245.5" y="157.1">HPI_SDA</text>
<text x="368.3" y="157.1">R48</text>
<text x="368.3" y="159.6">2.2k</text>
<text x="73.7" y="166.7">D6</text>
<text x="193.5" y="166">CC2</text>
<text x="193.5" y="162.2">CC1</text>
<text x="245.6" y="162.2">HPI_SCL</text>
<text x="73.7" y="169.3">ESD441</text>
<text x="193.5" y="172.3">VBUS_MIN</text>
<text x="246.6" y="169.8">GPIO_1</text>
<text x="369.6" y="171">Q4</text>
<text x="369.6" y="173.6">2N7002NXAKR</text>
<text x="58.2" y="176.4">D5</text>
<text x="58.2" y="178.9">ESD441</text>
<text x="143.5" y="176.1">R33</text>
<text x="193.5" y="176.1">VBUS_MAX</text>
<text x="247.8" y="174.9">FAULT</text>
<text x="249.3" y="179.9">FLIP</text>
<text x="154.2" y="182.2">3.3V_VDDD</text>
<text x="194.8" y="181.2">DNU1</text>
<text x="194.8" y="185">DNU2</text>
<text x="337.8" y="182.5">R47</text>
<text x="337.8" y="185">20k</text>
<text x="138.9" y="186.5">GND</text>
<text x="162.6" y="190.1">R36</text>
<text x="193.5" y="190.1">ISNK_COARSE</text>
<text x="64" y="195.4">GND</text>
<text x="135.1" y="193.6">3.3V_VDDD</text>
<text x="162.6" y="192.6">5.1k</text>
<text x="193.5" y="193.9">ISNK_FINE</text>
<text x="333.2" y="196.7">GND</text>
<text x="162.6" y="202.8">5.1k</text>
<text x="162.6" y="200.3">R37</text>
<text x="220.6" y="198.9" transform="rotate(-90 220.6 198.9)">GND_1</text>
<text x="224.4" y="198.9" transform="rotate(-90 224.4 198.9)">GND_2</text>
<text x="228.2" y="198.9" transform="rotate(-90 228.2 198.9)">GND_3</text>
<text x="235.4" y="207.4">CYPD3177-24LQXQ</text>
<text x="235.5" y="204.6">U12</text>
<text x="143.5" y="211.7">R35</text>
<text x="158" y="210.7">GND</text>
<text x="217.7" y="213.2">GND</text>
<text x="154.2" y="216.5">3.3V_VDDD</text>
<text x="138.9" y="222.1">GND</text>
<text x="162.6" y="234.5">R39</text>
<text x="158" y="245">GND</text>
</g>
<g font-size="1.8" fill="#0f0f0f">
<text x="107.9" y="30.1">FET_SRC</text>
<text x="227.3" y="50.5">FET_SRC</text>
<text x="107.9" y="54.3">FET_GATE</text>
<text x="229.9" y="65.7">FET_GATE</text>
<text x="156.9" y="171.1">VBUS_MIN</text>
<text x="319.7" y="173.6">PD_FAULT</text>
<text x="156.6" y="174.9">VBUS_MAX</text>
<text x="312.3" y="178.7">PD_FLIP</text>
<text x="178.6" y="188.9">ISNK_CRS</text>
<text x="179.4" y="192.7">ISNK_FIN</text>
</g>
<g font-size="1.8" fill="#a90000">
<text x="120.4" y="35" transform="rotate(-90 120.4 35)">1</text>
<text x="120.4" y="47.7" transform="rotate(-90 120.4 47.7)">2</text>
<text x="215.2" y="50.5">7</text>
<text x="215.2" y="48">8</text>
<text x="224.1" y="50.5">1</text>
<text x="239.3" y="50.5">3</text>
<text x="248.2" y="50.5">5</text>
<text x="248.2" y="48">6</text>
<text x="220.7" y="55.3" transform="rotate(-90 220.7 55.3)">2</text>
<text x="243.6" y="55.3" transform="rotate(-90 243.6 55.3)">4</text>
<text x="91.2" y="99.8" transform="rotate(-90 91.2 99.8)">4</text>
<text x="249.5" y="101.3">7</text>
<text x="249.5" y="98.8">8</text>
<text x="258.4" y="101.3">1</text>
<text x="273.6" y="101.3">3</text>
<text x="282.5" y="101.3">5</text>
<text x="282.5" y="98.8">6</text>
<text x="255" y="106.1" transform="rotate(-90 255 106.1)">2</text>
<text x="277.9" y="106.1" transform="rotate(-90 277.9 106.1)">4</text>
<text x="91.2" y="112.5" transform="rotate(-90 91.2 112.5)">1</text>
<text x="204.2" y="135.9" transform="rotate(-90 204.2 135.9)">23</text>
<text x="210.6" y="135.9" transform="rotate(-90 210.6 135.9)">24</text>
<text x="228.3" y="135.3" transform="rotate(-90 228.3 135.3)">3</text>
<text x="232.2" y="135.3" transform="rotate(-90 232.2 135.3)">4</text>
<text x="255.2" y="142">11</text>
<text x="189.2" y="147.1">18</text>
<text x="189.2" y="153.4">16</text>
<text x="189.2" y="156">17</text>
<text x="255.2" y="156">12</text>
<text x="255.8" y="150.9">7</text>
<text x="72.1" y="158.2" transform="rotate(-90 72.1 158.2)">1</text>
<text x="189.2" y="161">15</text>
<text x="255.2" y="161">13</text>
<text x="72.1" y="165.8" transform="rotate(-90 72.1 165.8)">2</text>
<text x="189.2" y="164.8">14</text>
<text x="365.5" y="165.8" transform="rotate(-90 365.5 165.8)">3</text>
<text x="65.8" y="168.3" transform="rotate(-90 65.8 168.3)">1</text>
<text x="189.8" y="171.2">1</text>
<text x="255.8" y="168.7">8</text>
<text x="255.8" y="173.7">9</text>
<text x="358.7" y="173.7">1</text>
<text x="65.8" y="176" transform="rotate(-90 65.8 176)">2</text>
<text x="189.8" y="175">2</text>
<text x="255.2" y="178.8">10</text>
<text x="365.5" y="178.5" transform="rotate(-90 365.5 178.5)">2</text>
<text x="190.5" y="180.1">20</text>
<text x="190.5" y="183.9">21</text>
<text x="189.8" y="189">5</text>
<text x="189.8" y="192.8">6</text>
<text x="219.5" y="203.2" transform="rotate(-90 219.5 203.2)">19</text>
<text x="223.3" y="203.2" transform="rotate(-90 223.3 203.2)">22</text>
<text x="227.1" y="203.2" transform="rotate(-90 227.1 203.2)">25</text>
</g>
<g font-size="1.8" fill="#725600">
<text x="371" y="51.7">VDC_OUT</text>
<text x="48" y="92.3">VBUS</text>
<text x="368.5" y="102.5">SAFE_PWR</text>
<text x="31.4" y="139.3">CC1</text>
<text x="31.4" y="143.1">CC2</text>
<text x="343.1" y="152">PD_INT</text>
<text x="343.1" y="157.1">SDA_PD</text>
<text x="343.1" y="162.2">SCL_PD</text>
<text x="279.6" y="169.8">PD_GPIO</text>
</g>
<g font-size="1.8" fill="#989898">
<text x="143.5" y="167.2">DNP</text>
<text x="143.5" y="164.7">R32</text>
<text x="143.5" y="201.5">R34</text>
<text x="143.5" y="204.1">DNP</text>
<text x="162.6" y="226.9">DNP</text>
<text x="162.6" y="224.4">R38</text>
</g>
</svg>
